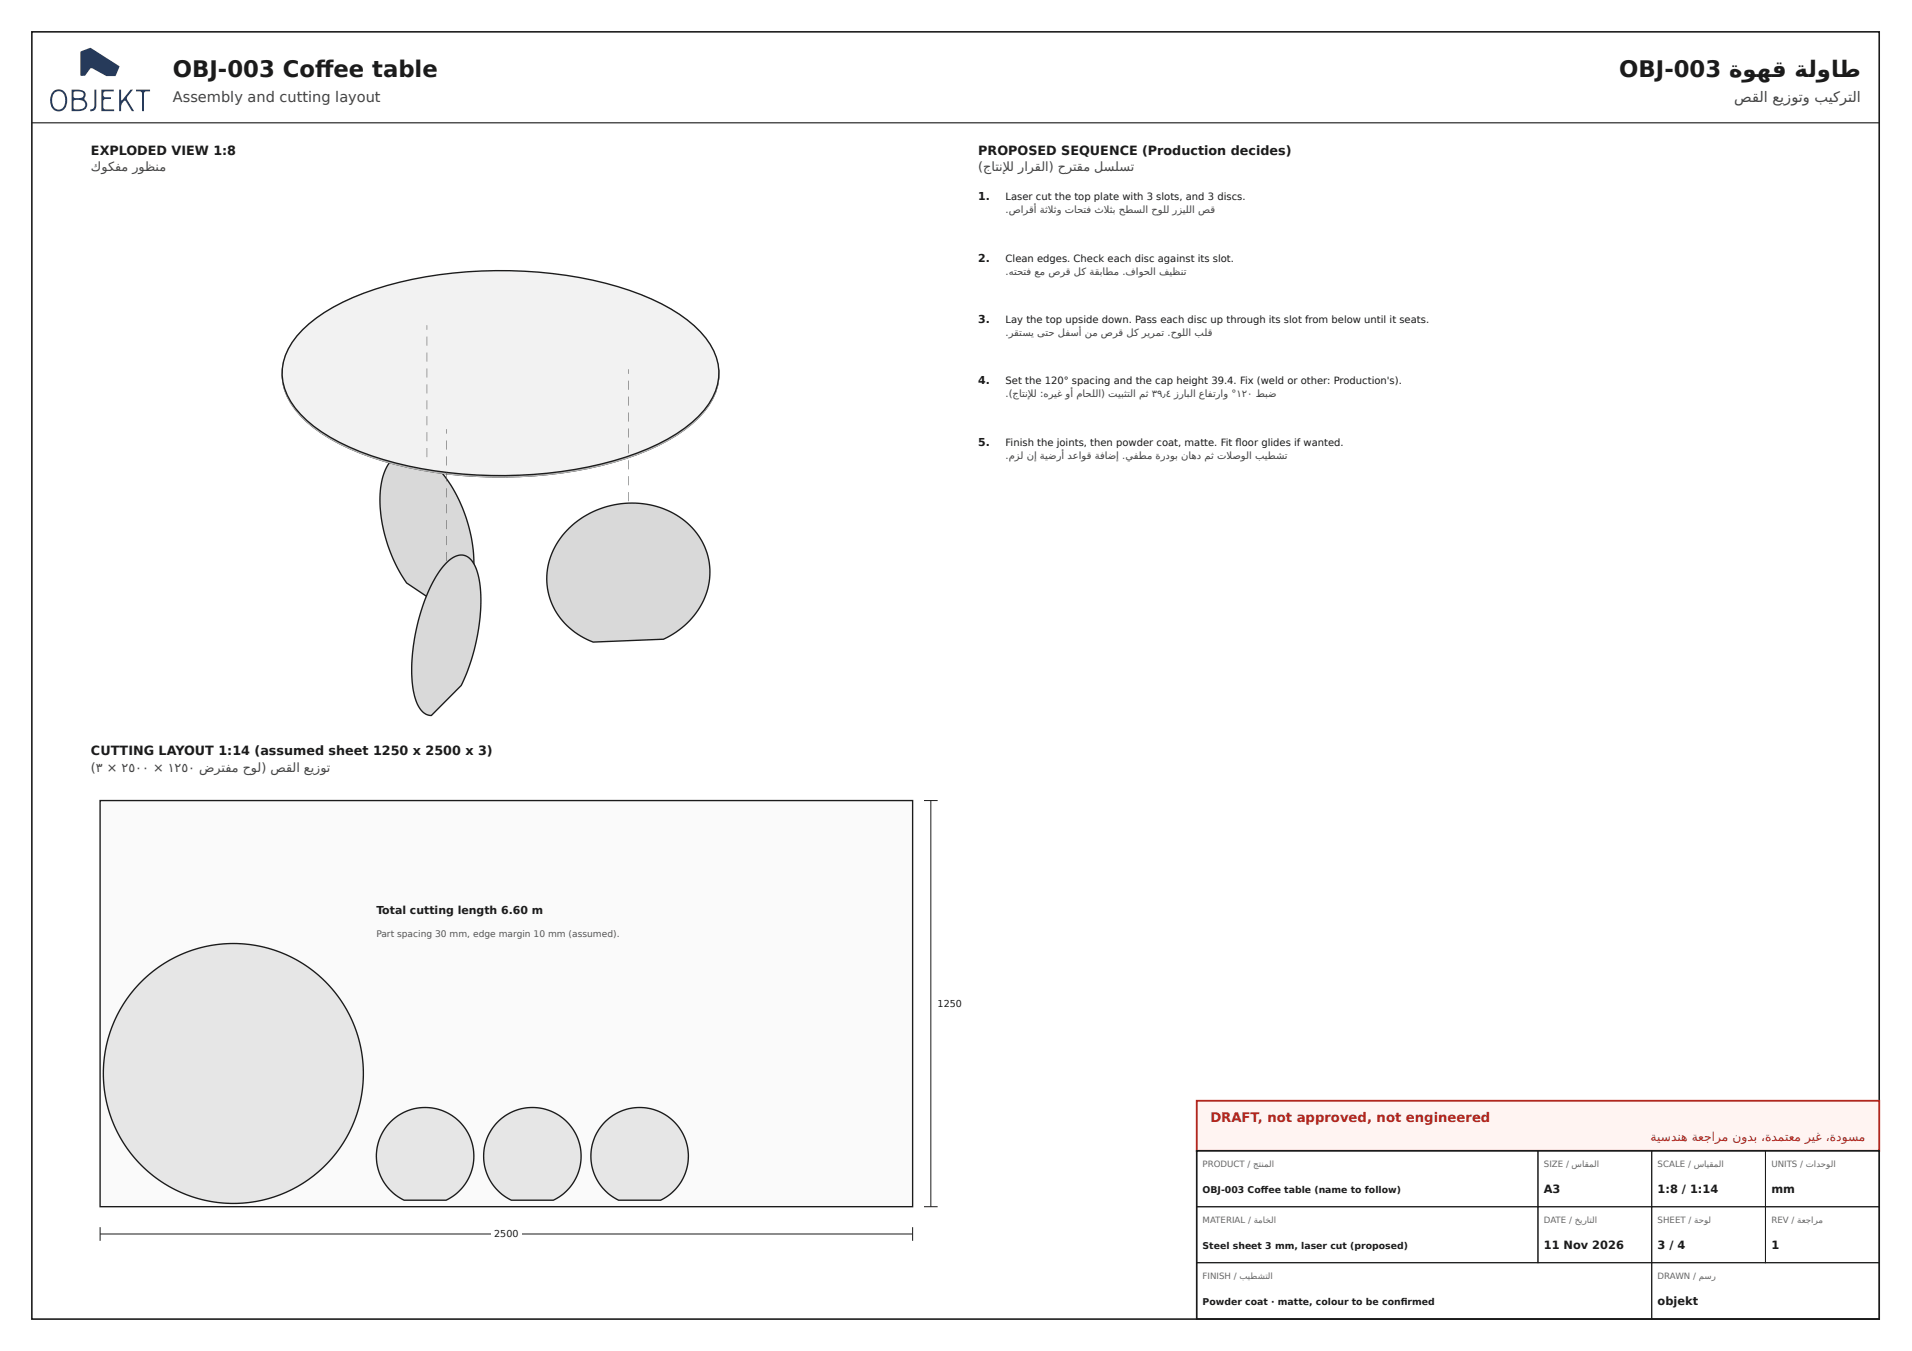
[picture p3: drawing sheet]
<svg xmlns="http://www.w3.org/2000/svg" width="420mm" height="297mm" viewBox="0 0 420 297" stroke-linecap="round" stroke-linejoin="round" font-family="sans-serif">
<path d="M7 7h406v283h-406z" fill="none" stroke="#1b1b1b" stroke-width=".35"/>
<path d="M17.7 11.4l2.3-.8 6.2 4-.8 2.1h-2l-3.2-1.7-.4 .1-1.1 1.5-.9 .1-.1-.2zM11.8 20.6a2.49 2.49 0 0 0 .7 3.4 1.41 1.41 0 0 0 1.8-1.3 1.96 1.96 0 0 0-1.4-2.7l-.8 .3zM11.5 20.3a1.8 1.8 0 0 1 2-.6 1.8 1.8 0 0 1 1.2 1.7 2.34 2.34 0 0 1-1.8 3.1 2.04 2.04 0 0 1-1.9-2.4l.1-.7zM16.2 22.1v1.8a2.21 2.21 0 0 0 2.5-.5 1.16 1.16 0 0 0-.3-1.2 1.16 1.16 0 0 0-1.2-.2zM16.2 20.2v1.2l.8 .2a1.08 1.08 0 0 0 1.4-.8 1.26 1.26 0 0 0-1.8-.7zM15.7 19.7a3.2 3.2 0 0 1 3.1 .7l-.1 1a.58 .58 0 0 0 .2 .9 1.36 1.36 0 0 1 .1 1.4 1.36 1.36 0 0 1-1.3 .7h-2zM20.8 19.7h.4v3.4a1.16 1.16 0 0 1-1.4 1.4v-.4l.7-.2 .2-.3zM22.3 19.7h2.7v.4h-1.8a.67 .67 0 0 0-.5 .6 .67 .67 0 0 0 .5 .7h1.2v.4h-1.2l-.4 .2v1.8l.4 .3h1.9v.3h-2.8zM26.2 19.7h.4l.1 2.4 2-2.4h.5l-1.1 1.4-.2 .5 1.6 2.8h-.5l-1.4-2.2a1.26 1.26 0 0 0-1 1.3v.9h-.4zM29.9 19.7h3.1v.4h-.9l-.4 .2-.1 4.1h-.4v-4.1l-.5-.2h-.8z" fill-rule="evenodd" fill="#263a5a"/>
<path d="M7 27h406" fill="none" stroke="#1b1b1b" stroke-width=".25"/>
<path d="M86 101.1a5.4 5.4 0 0 1 7.4-.5 24.2 24.2 0 0 1 8.8 12.5 26.6 26.6 0 0 1 1.1 16.3 6 6 0 0 1-5 4.7l-8.9-5.9a32 32 0 0 1-5.6-21.7 10.7 10.7 0 0 1 2.2-5.4z" fill="#d9d9d9"/>
<path d="M86 101.1a5.4 5.4 0 0 1 7.4-.5 24.2 24.2 0 0 1 8.8 12.5 26.6 26.6 0 0 1 1.1 16.3 6 6 0 0 1-5 4.7l-8.9-5.9a32 32 0 0 1-5.6-21.7 10.7 10.7 0 0 1 2.2-5.4z" fill="none" stroke="#1b1b1b" stroke-width=".3"/>
<path d="M125.1 116.1a19.6 19.6 0 0 1 26-1.1 14.6 14.6 0 0 1-.1 22 19.1 19.1 0 0 1-5.2 3.5l-15.4 .7a14.7 14.7 0 0 1-9.1-19.6 16.5 16.5 0 0 1 3.8-5.5z" fill="#d9d9d9"/>
<path d="M125.1 116.1a19.6 19.6 0 0 1 26-1.1 14.6 14.6 0 0 1-.1 22 19.1 19.1 0 0 1-5.2 3.5l-15.4 .7a14.7 14.7 0 0 1-9.1-19.6 16.5 16.5 0 0 1 3.8-5.5z" fill="none" stroke="#1b1b1b" stroke-width=".3"/>
<path d="M98.1 123.8a3.8 3.8 0 0 1 4.7-1.3 8 8 0 0 1 2.6 5.6 42.7 42.7 0 0 1-4 22.6l-6.6 6.6a4 4 0 0 1-3.4-3.3 31.8 31.8 0 0 1 .1-15.9 32.6 32.6 0 0 1 6.2-14z" fill="#d9d9d9"/>
<path d="M98.1 123.8a3.8 3.8 0 0 1 4.7-1.3 8 8 0 0 1 2.6 5.6 42.7 42.7 0 0 1-4 22.6l-6.6 6.6a4 4 0 0 1-3.4-3.3 31.8 31.8 0 0 1 .1-15.9 32.6 32.6 0 0 1 6.2-14z" fill="none" stroke="#1b1b1b" stroke-width=".3"/>
<path d="M66.5 72.8a40.4 40.4 0 0 1 16-8.9 94.7 94.7 0 0 1 55.9 .3 38.5 38.5 0 0 1 15.5 9.1 12.3 12.3 0 0 1 3.4 13 19.9 19.9 0 0 1-8.6 9.4 64.3 64.3 0 0 1-25.3 8.3 94.6 94.6 0 0 1-41.8-3.5 38.5 38.5 0 0 1-15.5-9.1 12.3 12.3 0 0 1-3.4-13 16.1 16.1 0 0 1 3.8-5.6z" fill="#bdbdbd"/>
<path d="M66.5 72.8a40.4 40.4 0 0 1 16-8.9 94.7 94.7 0 0 1 55.9 .3 38.5 38.5 0 0 1 15.5 9.1 12.3 12.3 0 0 1 3.4 13 19.9 19.9 0 0 1-8.6 9.4 64.3 64.3 0 0 1-25.3 8.3 94.6 94.6 0 0 1-41.8-3.5 38.5 38.5 0 0 1-15.5-9.1 12.3 12.3 0 0 1-3.4-13 16.1 16.1 0 0 1 3.8-5.6z" fill="none" stroke="#1b1b1b" stroke-width=".25"/>
<path d="M147.4 67.9l1.9 1.2v.3l-1.9-1.2z" fill="#bdbdbd"/>
<path d="M147.4 67.9l1.9 1.2v.3l-1.9-1.2z" fill="none" stroke="#bdbdbd" stroke-width=".22"/>
<path d="M145.4 66.8l2 1.1v.3l-2-1.1z" fill="#bdbdbd"/>
<path d="M145.4 66.8l2 1.1v.3l-2-1.1z" fill="none" stroke="#bdbdbd" stroke-width=".22"/>
<path d="M143.2 65.8l2.2 1v.3l-2.2-1z" fill="#bdbdbd"/>
<path d="M143.2 65.8l2.2 1v.3l-2.2-1z" fill="none" stroke="#bdbdbd" stroke-width=".22"/>
<path d="M140.8 64.8l2.4 1v.3l-2.4-1z" fill="#bdbdbd"/>
<path d="M140.8 64.8l2.4 1v.3l-2.4-1z" fill="none" stroke="#bdbdbd" stroke-width=".22"/>
<path d="M77.6 65.4l2.4-.9v.3l-2.4 .9z" fill="#bdbdbd"/>
<path d="M77.6 65.4l2.4-.9v.3l-2.4 .9z" fill="none" stroke="#bdbdbd" stroke-width=".22"/>
<path d="M75.3 66.4l2.3-1v.3l-2.3 1.1z" fill="#bdbdbd"/>
<path d="M75.3 66.4l2.3-1v.3l-2.3 1.1z" fill="none" stroke="#bdbdbd" stroke-width=".22"/>
<path d="M73.2 67.5l2.1-1.1v.4l-2.1 1.1z" fill="#bdbdbd"/>
<path d="M73.2 67.5l2.1-1.1v.4l-2.1 1.1z" fill="none" stroke="#bdbdbd" stroke-width=".22"/>
<path d="M71.3 68.7l1.9-1.2v.4l-1.9 1.1z" fill="#bdbdbd"/>
<path d="M71.3 68.7l1.9-1.2v.4l-1.9 1.1z" fill="none" stroke="#bdbdbd" stroke-width=".22"/>
<path d="M69.5 69.9l1.8-1.2v.3l-1.8 1.2z" fill="#bdbdbd"/>
<path d="M69.5 69.9l1.8-1.2v.3l-1.8 1.2z" fill="none" stroke="#bdbdbd" stroke-width=".22"/>
<path d="M67.9 71.2l1.6-1.3v.3l-1.6 1.3z" fill="#bdbdbd"/>
<path d="M67.9 71.2l1.6-1.3v.3l-1.6 1.3z" fill="none" stroke="#bdbdbd" stroke-width=".22"/>
<path d="M66.5 72.5l1.4-1.3v.3l-1.4 1.3z" fill="#bdbdbd"/>
<path d="M66.5 72.5l1.4-1.3v.3l-1.4 1.3z" fill="none" stroke="#bdbdbd" stroke-width=".22"/>
<path d="M66.5 72.5v.3l-1.2 1.4v-.3z" fill="#bdbdbd"/>
<path d="M66.5 72.5v.3l-1.2 1.4v-.3z" fill="none" stroke="#bdbdbd" stroke-width=".22"/>
<path d="M65.3 73.9v.3l-1.1 1.4v-.4z" fill="#bdbdbd"/>
<path d="M65.3 73.9v.3l-1.1 1.4v-.4z" fill="none" stroke="#bdbdbd" stroke-width=".22"/>
<path d="M64.2 75.2v.4l-.8 1.4v-.3z" fill="#bdbdbd"/>
<path d="M64.2 75.2v.4l-.8 1.4v-.3z" fill="none" stroke="#bdbdbd" stroke-width=".22"/>
<path d="M63.4 76.7v.3l-.7 1.4v-.3z" fill="#bdbdbd"/>
<path d="M63.4 76.7v.3l-.7 1.4v-.3z" fill="none" stroke="#bdbdbd" stroke-width=".22"/>
<path d="M62.7 78.1l-.4 1.8z" fill="#bdbdbd"/>
<path d="M62.7 78.1l-.4 1.8z" fill="none" stroke="#bdbdbd" stroke-width=".22"/>
<path d="M62.3 79.6l-.3 1.8z" fill="#bdbdbd"/>
<path d="M62.3 79.6l-.3 1.8z" fill="none" stroke="#bdbdbd" stroke-width=".22"/>
<path d="M62 81v1.8z" fill="#bdbdbd"/>
<path d="M62 81v1.8z" fill="none" stroke="#bdbdbd" stroke-width=".22"/>
<path d="M62 82.5l.2 1.8z" fill="#bdbdbd"/>
<path d="M62 82.5l.2 1.8z" fill="none" stroke="#bdbdbd" stroke-width=".22"/>
<path d="M62.2 84l.4 1.8z" fill="#bdbdbd"/>
<path d="M62.2 84l.4 1.8z" fill="none" stroke="#bdbdbd" stroke-width=".22"/>
<path d="M62.6 85.4l.5 1.8z" fill="#bdbdbd"/>
<path d="M62.6 85.4l.5 1.8z" fill="none" stroke="#bdbdbd" stroke-width=".22"/>
<path d="M63.1 86.9l.8 1.4v.3l-.8-1.4z" fill="#bdbdbd"/>
<path d="M63.1 86.9l.8 1.4v.3l-.8-1.4z" fill="none" stroke="#bdbdbd" stroke-width=".22"/>
<path d="M63.9 88.3l1 1.4v.3l-1-1.4z" fill="#bdbdbd"/>
<path d="M63.9 88.3l1 1.4v.3l-1-1.4z" fill="none" stroke="#bdbdbd" stroke-width=".22"/>
<path d="M64.9 89.7l1.2 1.4v.3l-1.2-1.4z" fill="#bdbdbd"/>
<path d="M64.9 89.7l1.2 1.4v.3l-1.2-1.4z" fill="none" stroke="#bdbdbd" stroke-width=".22"/>
<path d="M66.1 91.1l1.3 1.3v.3l-1.3-1.3z" fill="#bdbdbd"/>
<path d="M66.1 91.1l1.3 1.3v.3l-1.3-1.3z" fill="none" stroke="#bdbdbd" stroke-width=".22"/>
<path d="M67.4 92.4l1.6 1.3v.3l-1.6-1.3z" fill="#bdbdbd"/>
<path d="M67.4 92.4l1.6 1.3v.3l-1.6-1.3z" fill="none" stroke="#bdbdbd" stroke-width=".22"/>
<path d="M69 93.7l1.7 1.2v.4l-1.7-1.3z" fill="#bdbdbd"/>
<path d="M69 93.7l1.7 1.2v.4l-1.7-1.3z" fill="none" stroke="#bdbdbd" stroke-width=".22"/>
<path d="M70.7 94.9l1.9 1.2v.3l-1.9-1.1z" fill="#bdbdbd"/>
<path d="M70.7 94.9l1.9 1.2v.3l-1.9-1.1z" fill="none" stroke="#bdbdbd" stroke-width=".22"/>
<path d="M72.6 96.1l2 1.1v.4l-2-1.2z" fill="#bdbdbd"/>
<path d="M72.6 96.1l2 1.1v.4l-2-1.2z" fill="none" stroke="#bdbdbd" stroke-width=".22"/>
<path d="M74.6 97.2l2.2 1.1v.3l-2.2-1z" fill="#bdbdbd"/>
<path d="M74.6 97.2l2.2 1.1v.3l-2.2-1z" fill="none" stroke="#bdbdbd" stroke-width=".22"/>
<path d="M76.8 98.3l2.3 1v.3l-2.3-1z" fill="#bdbdbd"/>
<path d="M76.8 98.3l2.3 1v.3l-2.3-1z" fill="none" stroke="#bdbdbd" stroke-width=".22"/>
<path d="M79.1 99.3l2.5 .9v.3l-2.5-.9z" fill="#bdbdbd"/>
<path d="M79.1 99.3l2.5 .9v.3l-2.5-.9z" fill="none" stroke="#bdbdbd" stroke-width=".22"/>
<path d="M81.6 100.2l2.6 .8v.3l-2.6-.8z" fill="#bdbdbd"/>
<path d="M81.6 100.2l2.6 .8v.3l-2.6-.8z" fill="none" stroke="#bdbdbd" stroke-width=".22"/>
<path d="M84.2 101l2.7 .8v.3l-2.7-.8z" fill="#bdbdbd"/>
<path d="M84.2 101l2.7 .8v.3l-2.7-.8z" fill="none" stroke="#bdbdbd" stroke-width=".22"/>
<path d="M86.9 101.8l2.8 .6v.4l-2.8-.7z" fill="#bdbdbd"/>
<path d="M86.9 101.8l2.8 .6v.4l-2.8-.7z" fill="none" stroke="#bdbdbd" stroke-width=".22"/>
<path d="M89.7 102.4l2.9 .6v.3l-2.9-.5z" fill="#bdbdbd"/>
<path d="M89.7 102.4l2.9 .6v.3l-2.9-.5z" fill="none" stroke="#bdbdbd" stroke-width=".22"/>
<path d="M92.6 103l3 .5v.3l-3-.5z" fill="#bdbdbd"/>
<path d="M92.6 103l3 .5v.3l-3-.5z" fill="none" stroke="#bdbdbd" stroke-width=".22"/>
<path d="M95.6 103.5l3 .4v.3l-3-.4z" fill="#bdbdbd"/>
<path d="M95.6 103.5l3 .4v.3l-3-.4z" fill="none" stroke="#bdbdbd" stroke-width=".22"/>
<path d="M98.6 103.9l3.1 .3v.3l-3.1-.3z" fill="#bdbdbd"/>
<path d="M98.6 103.9l3.1 .3v.3l-3.1-.3z" fill="none" stroke="#bdbdbd" stroke-width=".22"/>
<path d="M101.7 104.2l3.1 .2v.3l-3.1-.2z" fill="#bdbdbd"/>
<path d="M101.7 104.2l3.1 .2v.3l-3.1-.2zM104.8 104.4l3.1 .1v.4l-3.1-.2zM107.9 104.5l3.1 .1v.3h-3.1zM111 104.6l3.2-.1v.3l-3.2 .1z" fill="none" stroke="#bdbdbd" stroke-width=".22"/>
<path d="M104.8 104.6h3.1" fill="none" stroke="#bdbdbd" stroke-width=".43"/>
<path d="M107.9 104.7h3.1" fill="none" stroke="#bdbdbd" stroke-width=".33"/>
<path d="M111 104.7h3.2" fill="none" stroke="#bdbdbd" stroke-width=".4"/>
<path d="M114.2 104.5l3.1-.2v.3l-3.1 .2z" fill="#bdbdbd"/>
<path d="M114.2 104.5l3.1-.2v.3l-3.1 .2z" fill="none" stroke="#bdbdbd" stroke-width=".22"/>
<path d="M117.3 104.3l3.1-.3v.3l-3.1 .3z" fill="#bdbdbd"/>
<path d="M117.3 104.3l3.1-.3v.3l-3.1 .3z" fill="none" stroke="#bdbdbd" stroke-width=".22"/>
<path d="M120.4 104l3-.3v.3l-3 .3z" fill="#bdbdbd"/>
<path d="M120.4 104l3-.3v.3l-3 .3z" fill="none" stroke="#bdbdbd" stroke-width=".22"/>
<path d="M123.4 103.7l3-.5v.3l-3 .5z" fill="#bdbdbd"/>
<path d="M123.4 103.7l3-.5v.3l-3 .5z" fill="none" stroke="#bdbdbd" stroke-width=".22"/>
<path d="M126.4 103.2l2.9-.6v.4l-2.9 .5z" fill="#bdbdbd"/>
<path d="M126.4 103.2l2.9-.6v.4l-2.9 .5z" fill="none" stroke="#bdbdbd" stroke-width=".22"/>
<path d="M129.3 102.6l2.9-.6v.3l-2.9 .7z" fill="#bdbdbd"/>
<path d="M129.3 102.6l2.9-.6v.3l-2.9 .7z" fill="none" stroke="#bdbdbd" stroke-width=".22"/>
<path d="M132.2 102l2.7-.7v.3l-2.7 .7z" fill="#bdbdbd"/>
<path d="M132.2 102l2.7-.7v.3l-2.7 .7z" fill="none" stroke="#bdbdbd" stroke-width=".22"/>
<path d="M134.9 101.3l2.6-.8v.3l-2.6 .8z" fill="#bdbdbd"/>
<path d="M134.9 101.3l2.6-.8v.3l-2.6 .8z" fill="none" stroke="#bdbdbd" stroke-width=".22"/>
<path d="M137.5 100.5l2.5-.9v.3l-2.5 .9z" fill="#bdbdbd"/>
<path d="M137.5 100.5l2.5-.9v.3l-2.5 .9z" fill="none" stroke="#bdbdbd" stroke-width=".22"/>
<path d="M140 99.6l2.4-1v.4l-2.4 .9z" fill="#bdbdbd"/>
<path d="M140 99.6l2.4-1v.4l-2.4 .9z" fill="none" stroke="#bdbdbd" stroke-width=".22"/>
<path d="M142.4 98.6l2.3-1v.3l-2.3 1.1z" fill="#bdbdbd"/>
<path d="M142.4 98.6l2.3-1v.3l-2.3 1.1z" fill="none" stroke="#bdbdbd" stroke-width=".22"/>
<path d="M144.7 97.6l2.1-1.1v.3l-2.1 1.1z" fill="#bdbdbd"/>
<path d="M144.7 97.6l2.1-1.1v.3l-2.1 1.1z" fill="none" stroke="#bdbdbd" stroke-width=".22"/>
<path d="M146.8 96.5l1.9-1.2v.4l-1.9 1.1z" fill="#bdbdbd"/>
<path d="M146.8 96.5l1.9-1.2v.4l-1.9 1.1z" fill="none" stroke="#bdbdbd" stroke-width=".22"/>
<path d="M148.7 95.3l1.8-1.2v.3l-1.8 1.3z" fill="#bdbdbd"/>
<path d="M148.7 95.3l1.8-1.2v.3l-1.8 1.3z" fill="none" stroke="#bdbdbd" stroke-width=".22"/>
<path d="M150.5 94.1l1.6-1.2v.3l-1.6 1.2z" fill="#bdbdbd"/>
<path d="M150.5 94.1l1.6-1.2v.3l-1.6 1.2z" fill="none" stroke="#bdbdbd" stroke-width=".22"/>
<path d="M152.1 92.9l1.4-1.4v.4l-1.4 1.3z" fill="#bdbdbd"/>
<path d="M152.1 92.9l1.4-1.4v.4l-1.4 1.3z" fill="none" stroke="#bdbdbd" stroke-width=".22"/>
<path d="M154.7 90.2v.3l-1.2 1.4v-.4z" fill="#bdbdbd"/>
<path d="M154.7 90.2v.3l-1.2 1.4v-.4z" fill="none" stroke="#bdbdbd" stroke-width=".22"/>
<path d="M155.8 88.8v.3l-1.1 1.4v-.3z" fill="#bdbdbd"/>
<path d="M155.8 88.8v.3l-1.1 1.4v-.3z" fill="none" stroke="#bdbdbd" stroke-width=".22"/>
<path d="M156.6 87.4v.3l-.8 1.4v-.3z" fill="#bdbdbd"/>
<path d="M156.6 87.4v.3l-.8 1.4v-.3z" fill="none" stroke="#bdbdbd" stroke-width=".22"/>
<path d="M157.3 85.9v.4l-.7 1.4v-.3z" fill="#bdbdbd"/>
<path d="M157.3 85.9v.4l-.7 1.4v-.3z" fill="none" stroke="#bdbdbd" stroke-width=".22"/>
<path d="M157.7 84.5l-.4 1.8z" fill="#bdbdbd"/>
<path d="M157.7 84.5l-.4 1.8z" fill="none" stroke="#bdbdbd" stroke-width=".22"/>
<path d="M157.9 83l-.2 1.8z" fill="#bdbdbd"/>
<path d="M157.9 83l-.2 1.8z" fill="none" stroke="#bdbdbd" stroke-width=".22"/>
<path d="M158 81.5l-.1 1.8z" fill="#bdbdbd"/>
<path d="M158 81.5l-.1 1.8z" fill="none" stroke="#bdbdbd" stroke-width=".22"/>
<path d="M157.8 80.1l.2 1.7z" fill="#bdbdbd"/>
<path d="M157.8 80.1l.2 1.7z" fill="none" stroke="#bdbdbd" stroke-width=".22"/>
<path d="M157.4 78.6l.4 1.8z" fill="#bdbdbd"/>
<path d="M157.4 78.6l.4 1.8z" fill="none" stroke="#bdbdbd" stroke-width=".22"/>
<path d="M156.9 77.1l.5 1.8z" fill="#bdbdbd"/>
<path d="M156.9 77.1l.5 1.8z" fill="none" stroke="#bdbdbd" stroke-width=".22"/>
<path d="M156.1 75.7l.8 1.4v.4l-.8-1.5z" fill="#bdbdbd"/>
<path d="M156.1 75.7l.8 1.4v.4l-.8-1.5z" fill="none" stroke="#bdbdbd" stroke-width=".22"/>
<path d="M155.1 74.3l1 1.4v.3l-1-1.4z" fill="#bdbdbd"/>
<path d="M155.1 74.3l1 1.4v.3l-1-1.4z" fill="none" stroke="#bdbdbd" stroke-width=".22"/>
<path d="M153.9 72.9l1.2 1.4v.3l-1.2-1.3z" fill="#bdbdbd"/>
<path d="M153.9 72.9l1.2 1.4v.3l-1.2-1.3z" fill="none" stroke="#bdbdbd" stroke-width=".22"/>
<path d="M152.6 71.6l1.3 1.3v.4l-1.3-1.4z" fill="#bdbdbd"/>
<path d="M152.6 71.6l1.3 1.3v.4l-1.3-1.4z" fill="none" stroke="#bdbdbd" stroke-width=".22"/>
<path d="M151 70.3l1.6 1.3v.3l-1.6-1.2z" fill="#bdbdbd"/>
<path d="M151 70.3l1.6 1.3v.3l-1.6-1.2z" fill="none" stroke="#bdbdbd" stroke-width=".22"/>
<path d="M149.3 69.1l1.7 1.2v.4l-1.7-1.3z" fill="#bdbdbd"/>
<path d="M149.3 69.1l1.7 1.2v.4l-1.7-1.3z" fill="none" stroke="#bdbdbd" stroke-width=".22"/>
<path d="M66.5 72.5a40.2 40.2 0 0 1 16-8.9 94.8 94.8 0 0 1 55.9 .3 38.5 38.5 0 0 1 15.5 9 12.3 12.3 0 0 1 3.4 13 19.9 19.9 0 0 1-8.6 9.4 63.9 63.9 0 0 1-25.3 8.4 94.6 94.6 0 0 1-41.8-3.5 38.5 38.5 0 0 1-15.5-9.1 12.3 12.3 0 0 1-3.4-13 16.1 16.1 0 0 1 3.8-5.6z" fill="#f2f2f2"/>
<path d="M66.5 72.5a40.2 40.2 0 0 1 16-8.9 94.8 94.8 0 0 1 55.9 .3 38.5 38.5 0 0 1 15.5 9 12.3 12.3 0 0 1 3.4 13 19.9 19.9 0 0 1-8.6 9.4 63.9 63.9 0 0 1-25.3 8.4 94.6 94.6 0 0 1-41.8-3.5 38.5 38.5 0 0 1-15.5-9.1 12.3 12.3 0 0 1-3.4-13 16.1 16.1 0 0 1 3.8-5.6z" fill="none" stroke="#1b1b1b" stroke-width=".3"/>
<g fill="#555">
<path d="M93.8 98.5h.1v2h-.1zM93.8 95h.1v2h-.1zM93.8 91.5h.1v2h-.1zM93.8 88h.1v2h-.1zM93.8 84.5h.1v2h-.1zM93.8 81h.1v2h-.1zM93.8 77.5h.1v2h-.1zM93.8 74h.1v2h-.1zM93.8 71.5h.1v1h-.1z"/>
<path d="M98 121.3h.1v2h-.1zM98 117.8h.1v2h-.1zM98 114.3h.1v2h-.1zM98 110.8h.1v2h-.1zM98 107.3h.1v2h-.1zM98 103.8h.1v2h-.1zM98 100.3h.1v2h-.1zM98 96.8h.1v2h-.1zM98 94.3h.1v1h-.1z"/>
<path d="M138 108.2h.1v2h-.1zM138 104.7h.1v2h-.1zM138 101.2h.1v2h-.1zM138 97.7h.1v2h-.1zM138 94.2h.1v2h-.1zM138 90.7h.1v2h-.1zM138 87.2h.1v2h-.1zM138 83.7h.1v2h-.1zM138 81.2h.1v1h-.1z"/>
</g>
<path d="M22 176h178.6v89.3h-178.6z" fill="#fafafa"/>
<path d="M22 176h178.6v89.3h-178.6z" fill="none" stroke="#1b1b1b" stroke-width=".3"/>
<circle cx="51.3" cy="236" r="28.6" fill="#e6e6e6"/>
<circle cx="51.3" cy="236" r="28.6" fill="none" stroke="#1b1b1b" stroke-width=".3"/>
<path d="M85.7 246.8a10.7 10.7 0 0 1 16.4 1.1 10.7 10.7 0 0 1-4.1 16h-9.2a10.7 10.7 0 0 1-3.1-17.1z" fill="#e6e6e6"/>
<path d="M85.7 246.8a10.7 10.7 0 0 1 16.4 1.1 10.7 10.7 0 0 1-4.1 16h-9.2a10.7 10.7 0 0 1-3.1-17.1z" fill="none" stroke="#1b1b1b" stroke-width=".3"/>
<path d="M109.2 246.8a10.7 10.7 0 0 1 16.5 1.1 10.7 10.7 0 0 1-4.1 16h-9.2a10.7 10.7 0 0 1-3.2-17.1z" fill="#e6e6e6"/>
<path d="M109.2 246.8a10.7 10.7 0 0 1 16.5 1.1 10.7 10.7 0 0 1-4.1 16h-9.2a10.7 10.7 0 0 1-3.2-17.1z" fill="none" stroke="#1b1b1b" stroke-width=".3"/>
<path d="M132.8 246.8a10.7 10.7 0 0 1 16.4 1.1 10.7 10.7 0 0 1-4 16h-9.3a10.7 10.7 0 0 1-3.1-17.1z" fill="#e6e6e6"/>
<path d="M132.8 246.8a10.7 10.7 0 0 1 16.4 1.1 10.7 10.7 0 0 1-4 16h-9.3a10.7 10.7 0 0 1-3.1-17.1z" fill="none" stroke="#1b1b1b" stroke-width=".3"/>
<path d="M22 271.3h178.6M22 269.8v3M200.6 269.8v3" fill="none" stroke="#1b1b1b" stroke-width=".22"/>
<path d="M107.9 269.7h6.7v2.9h-6.7z" fill="#fff"/>
<path d="M203.1 176h3M204.6 176v89.3M203.1 265.3h3" fill="none" stroke="#1b1b1b" stroke-width=".22"/>
<path d="M263 242h150v11h-150z" fill="#fff4f2"/>
<path d="M263 242h150v11h-150z" fill="none" stroke="#b3261e" stroke-width=".4"/>
<path d="M263 253h150v37h-150z" fill="#fff"/>
<path d="M263 253h150v37h-150z" fill="none" stroke="#1b1b1b" stroke-width=".35"/>
<path d="M263 253h75v12.3h-75zM338 253h25v12.3h-25zM363 253h25v12.3h-25zM388 253h25v12.3h-25zM263 265.3h75v12.3h-75zM263 277.6h100v12.3h-100zM338 265.3h25v12.3h-25zM363 265.3h25v12.3h-25zM363 277.6h50v12.3h-50zM388 265.3h25v12.3h-25z" fill="none" stroke="#1b1b1b" stroke-width=".22"/>
<g font-size="5" fill="#1b1b1b">
<text x="38" y="17">OBJ-003 Coff ee table</text>
<text x="355.9" y="17">OBJ-003 ةوهق ةلواط</text>
</g>
<g font-size="3.2" fill="#444">
<text x="38" y="22.5">Assembly and cutting layout</text>
<text x="381.1" y="22.5">صقلا عيزوتو بيكرتلا</text>
</g>
<text font-size="2.9" fill="#b3261e" x="266" y="246.7">DRAFT, not approved, not engineered</text>
<g font-size="2.8" fill="#1b1b1b">
<text x="20" y="34">EXPLODED VIEW 1:8</text>
<text x="215" y="34">PROPOSED SEQUENCE (Production decides)</text>
<text x="20" y="166">CUTTING LAYOUT 1:14 (assumed sheet 1250 x 2500 x 3)</text>
</g>
<g font-size="2.8" fill="#444">
<text x="20" y="37.6">كوكفم روظنم</text>
<text x="215" y="37.6">(جاتنإل ل رارقلا) حرتقم لسلست</text>
<text x="20" y="169.6">(٣ × ٢٥٠٠ × ١٢٥٠ ضرتفم حول) صقلا عيزوت</text>
</g>
<text font-size="2.7" fill="#b3261e" x="362.8" y="250.8">ةيسدنه ةعجارم نودب ،ةدمتعم ريغ ،ةدوسم</text>
<g font-size="2.5" fill="#1b1b1b">
<text x="339.3" y="262.2">A3</text>
<text x="364.3" y="262.2">1:8 / 1:14</text>
<text x="389.3" y="262.2">mm</text>
<text x="339.3" y="274.5">11 Nov 2026</text>
<text x="364.3" y="274.5">3 / 4</text>
<text x="389.3" y="274.5">1</text>
<text x="364.3" y="286.8">objekt</text>
</g>
<g font-size="2.4" fill="#1b1b1b">
<text x="215" y="44">1.</text>
<text x="215" y="57.5">2.</text>
<text x="215" y="71">3.</text>
<text x="215" y="84.5">4.</text>
<text x="215" y="98">5.</text>
<text x="82.7" y="201">Total cutting length 6.60 m</text>
</g>
<g font-size="2.2" fill="#1b1b1b">
<text x="221" y="44">Laser cut the top plate with 3 slots, and 3 discs.</text>
<text x="221" y="57.5">Clean edges. Check each disc against its slot.</text>
<text x="221" y="71">Lay the top upside down. Pass each disc up through its slot from below until it seats.</text>
<text x="221" y="84.5">Set the 120° spacing and the cap height 39.4. Fix (weld or other: Production's).</text>
<text x="221" y="98">Finish the joints, then powder coat, matte. Fit fl oor glides if wanted.</text>
</g>
<g font-size="2.2" fill="#444">
<text x="221" y="46.9">.صارقأ ةثال ثو تاحتف ثال ثب حطسلا حولل رزيللا صق</text>
<text x="221" y="60.4">.هتحتف عم صرق لك ةقباطم .فاوحلا فيظنت</text>
<text x="221" y="73.9">.رقتسي ىتح لفسأ نم صرق لك ريرمت .حوللا بلق</text>
<text x="221" y="87.4">.(جاتنإل ل :هريغ وأ ماحللا) تيبثتلا مث ٣٩٫٤ زرابلا عافتراو °١٢٠ طبض</text>
<text x="221" y="100.9">.مزل نإ ةيضرأ دعاوق ةفاضإ .يفطم ةردوب ناهد مث تال صولا بيطشت</text>
</g>
<g font-size="2.1" fill="#1b1b1b">
<text x="206.1" y="221.4">1250</text>
<text x="108.6" y="272">2500</text>
</g>
<text font-size="2" fill="#555" x="82.7" y="206">Part spacing 30 mm, edge margin 10 mm (assumed).</text>
<g font-size="2" fill="#1b1b1b">
<text x="264.3" y="262.2">OBJ-003 Coff ee table (name to follow)</text>
<text x="264.3" y="274.5">Steel sheet 3 mm, laser cut (proposed)</text>
<text x="264.3" y="286.8">Powder coat · matte, colour to be confi rmed</text>
</g>
<g font-size="1.9" fill="#666">
<text x="264.3" y="256.6">PRODUCT / جتنملا</text>
<text x="339.3" y="256.6">SIZE / ساقملا</text>
<text x="364.3" y="256.6">SCALE / سايقملا</text>
<text x="389.3" y="256.6">UNITS / تادحولا</text>
<text x="264.3" y="268.9">MATERIAL / ةماخلا</text>
<text x="339.3" y="268.9">DATE / خيراتلا</text>
<text x="364.3" y="268.9">SHEET / ةحول</text>
<text x="389.3" y="268.9">REV / ةعجارم</text>
<text x="264.3" y="281.2">FINISH / بيطشتلا</text>
<text x="364.3" y="281.2">DRAWN / مسر</text>
</g>
</svg>
